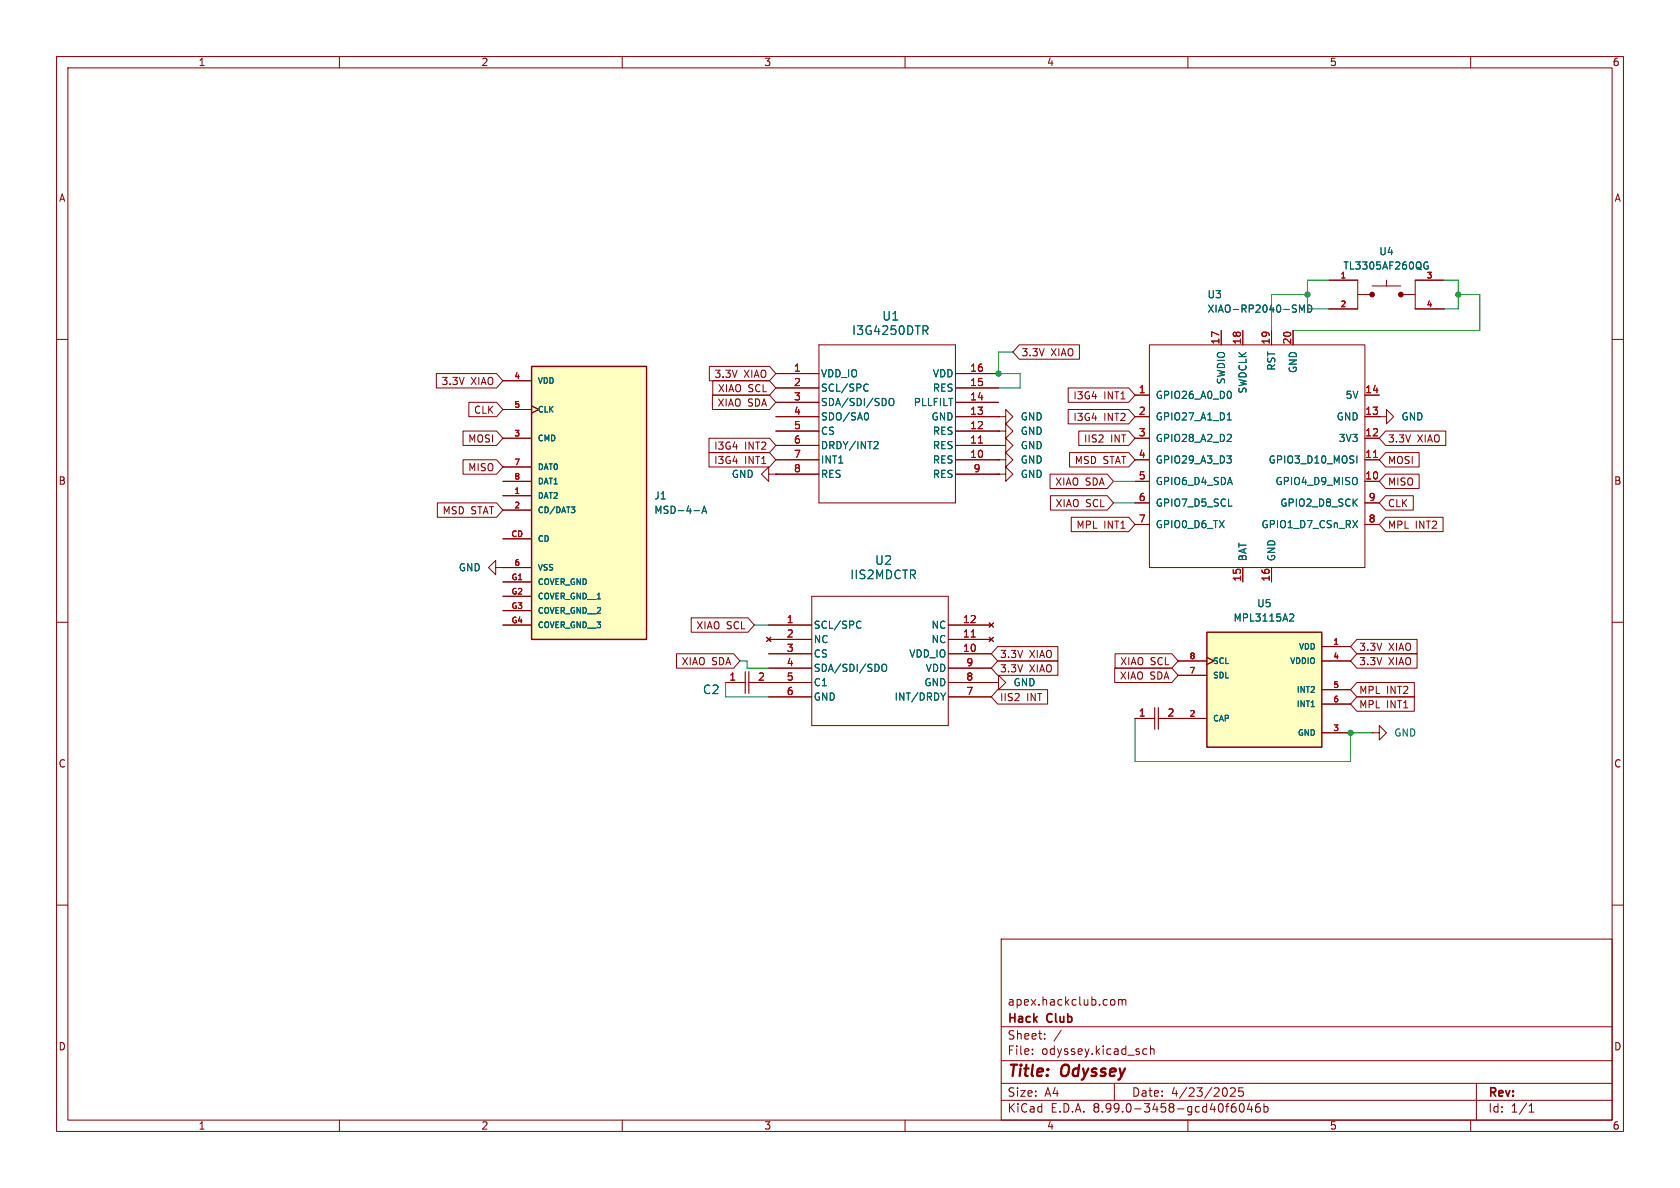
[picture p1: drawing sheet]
<svg xmlns="http://www.w3.org/2000/svg" width="297mm" height="210mm" viewBox="0 0 297 210" stroke-linecap="round" stroke-linejoin="round" font-family="sans-serif">
<g fill="none" stroke="#840000" stroke-width=".18">
<path d="M10 10h277v190h-277zM12 12h273v186h-273zM60 10v2M110 10v2M160 10v2M210 10v2M260 10v2M215.9 58.4v2.6M219.7 58.4v2.6M224.8 58.4v2.6M228.6 58.4v2.6M234.9 49.5h5.1v5.1h-5.1"/>
<path d="M240 52.1h2.6M242.6 50.5h5M245.1 49.5v1M247.6 52.1h2.6M255.3 49.5h-5.1v5.1h5.1M10 60h2M200.7 69.9h2.5M200.7 73.7h2.5M200.7 77.5h2.5M203.2 61h38.1v39.3h-38.1zM241.3 69.9h2.5M241.3 73.7h2.5"/>
<path d="M241.3 77.5h2.5M285 60h2M200.7 81.3h2.5M200.7 85.1h2.5M200.7 88.9h2.5M200.7 92.7h2.5M241.3 81.3h2.5M241.3 85.1h2.5M241.3 88.9h2.5M241.3 92.7h2.5M10 110h2M219.7 100.3v2.6"/>
<path d="M224.8 100.3v2.6M285 110h2M200.7 127h2.5M205.7 127h2.6M10 160h2M177 166h108v32h-108zM196.5 176.8l.3-.1 .3 .3v.4l-.1 .2h-.5M197.7 176.8l.5-.1 .2 .2M197.7 176.7v1M198.4 176.9l.2-.2 .4 .1v.9M198.4 176.9v.8M285 160h2"/>
<path d="M60 198v2M110 198v2M160 198v2M177 194.5h108M177 191.5h108M177 187.5h108M177 181.5h108M182.5 186.3v.1M182.5 185.5v.1M184.7 183.6v.1M184.7 182.8v.1M187.6 182.1l-1.3 2"/>
<path d="M197 191.5v3M202.2 186.3h.5M202.2 185.5h.5M203.4 185.5l.2-.1 .4 .1v.9M203.4 184.9v1.5M210 198v2M216.9 192.6v.9M217.5 192.4l.6-.1 .2 .1 .1 .3-.9 1.1h.9M217.8 195.7h.4l.3 .3-.1 .5h-.6M218.4 195.1l-.5 .1M219.2 195.2l.3-.1a.81 .81 0 0 1 .5 .6 .81 .81 0 0 1-.3 .8l-.1 .1a.81 .81 0 0 1-.4-1.4zM219.7 192.3h-.7v.7l.2-.1h.5l.1 .3-.1 .5-.2 .1-.5-.1"/>
<path d="M220.9 195l-.4 1.1h1M221.2 195.6v1M222.7 195.1a.59 .59 0 0 0-.7 .6v.6l.1 .2 .4 .1 .2-.1 .1-.5-.1-.3h-.5l-.2 .3M223.5 195.7l.4-.1 .3 .3v.4l-.2 .2h-.5M223.5 195.1v1.5M260 198v2M261 191.5v6.5M270.3 196.6h.9M270.3 195.5l.4-.4v1.5"/>
</g>
<path d="M229.7 55.2v-1.3l.5 .9 .4-.9v1.3M231.2 53.9a.64 .64 0 0 1 .7 .7 .64 .64 0 0 1-.7 .6zM252.2 47h.3l-.1 .5-.3 .1-.3-.2M252.4 46.4l-.3-.1-.3 .2M217 74.2h.7M217.2 73.2l.1-.2v1.2M217.4 76.8l.3 .2-.1 .3-.7 .7h.8M217.5 69.2l.2 .4-.2 .8M216.9 80.6h.8l-.4 .5M217.4 81.1l.3 .2v.3l-.3 .3M239.9 80.6v1.3" fill="none" stroke="#006464" stroke-width=".18"/>
<path d="M242.8 80.9h.7" fill="none" stroke="#a90000" stroke-width=".18"/>
<g fill="none" stroke="#840000" stroke-width=".51">
<circle cx="242.6" cy="52.1" r=".25"/>
<circle cx="247.6" cy="52.1" r=".25"/>
</g>
<path d="M203.2 127h.9M204.1 125.1v3.8M204.8 127h.9M204.8 125.1v3.8" fill="none" stroke="#840000" stroke-width=".2"/>
<path d="M94 64.8h20.3v48.2h-20.3z" fill="#ffffc2"/>
<path d="M94 64.8h20.3v48.2h-20.3z" fill="none" stroke="#840000" stroke-width=".25"/>
<g fill="none" stroke="#840000" stroke-width=".18">
<path d="M88.9 67.3h5.1M88.9 72.4h5.1M88.9 77.5h5.1M94 71.8l1.2 .6-1.2 .6M137.2 66h7.6M137.2 68.6h7.6M137.2 71.1h7.6M137.2 73.7h7.6M137.2 76.2h7.6M137.2 78.7h7.6M144.8 61h24.1v27.9h-24.1zM168.9 66h7.6"/>
<path d="M168.9 68.6h7.6M168.9 71.1h7.6M168.9 73.7h7.6M168.9 76.2h7.6M168.9 78.7h7.6M243.8 73.7h1.3v-1.3l1.3 1.3-1.3 1.2v-1.2M243.8 73.7h.1M88.9 82.6h5.1M88.9 85.1h5.1M88.9 87.6h5.1M88.9 90.2h5.1M88.9 95.3h5.1"/>
<path d="M137.2 81.3h7.6M137.2 83.8h7.6M168.9 81.3h7.6M168.9 83.8h7.6M87.6 100.3v-1.2l-1.2 1.2 1.2 1.3v-1.3h1.3M88.9 100.3h.1M88.9 100.3h5.1M88.9 102.9h5.1M88.9 105.4h5.1M88.9 108h5.1M88.9 110.5h5.1M242.6 129.5h1.2v-1.2l1.3 1.2-1.3 1.3v-1.3"/>
<path d="M242.6 129.5h.1"/>
</g>
<path d="M163.2 57.6h.6l.2 .3-.1 .4-.7 .1M163.5 58.4l.5 .7M153.1 67.9l.4 .1M153.2 73a.79 .79 0 0 1 0 1.2M153.5 69l-.4 .2M154.7 78l.4 .1 .1 .3-.8 .9h.8M157.2 70.6l.3-.2a.43 .43 0 0 1 .5 .5v.4a.42 .42 0 0 1-.4 .4 .42 .42 0 0 1-.4-.4zM101 89.6h.6l-.3 .4M101.4 90l.2 .2v.2l-.2 .2M122.7 90.3h1M124.1 90.7l.4-1.2 .4 1.2M124.2 90.4h.6" fill="none" stroke="#006464" stroke-width=".18"/>
<path d="M173 78.3h.7" fill="none" stroke="#a90000" stroke-width=".18"/>
<path d="M213.4 111.8h20.3v20.3h-20.3z" fill="#ffffc2"/>
<path d="M213.4 111.8h20.3v20.3h-20.3z" fill="none" stroke="#840000" stroke-width=".25"/>
<g fill="none" stroke="#840000" stroke-width=".18">
<path d="M215.9 58.4v2.6M219.7 58.4v2.6M224.8 58.4v2.6M228.6 58.4v2.6M234.9 49.5h5.1M234.9 54.6h5.1M250.2 49.5h5.1M250.2 54.6h5.1M77.1 66h10.7l1.1 1.3-1.1 1.3h-10.7zM81.9 76.2h5.9l1.1 1.3-1.1 1.2h-5.9zM82.9 71.1h4.9l1.1 1.3-1.1 1.3h-4.9zM88.9 77.5h5.1"/>
<path d="M88.9 67.3h5.1M88.9 72.4h5.1M94 71.8l1.2 .6-1.2 .6M125.3 77.5h10.7l1.2 1.2-1.2 1.3h-10.7zM125.4 64.8h10.6l1.2 1.2-1.2 1.3h-10.6zM125.9 69.8h10.1l1.2 1.3-1.2 1.3h-10.1zM126 67.3h10l1.2 1.3-1.2 1.3h-10zM137.2 73.7h7.6M137.2 66h7.6M137.2 68.6h7.6M137.2 71.1h7.6M137.2 76.2h7.6"/>
<path d="M137.2 78.7h7.6M168.9 73.7h7.6M168.9 66h7.6M168.9 68.6h7.6M168.9 71.1h7.6M168.9 76.2h7.6M168.9 78.7h7.6M176.5 73.7h1.3v-1.3l1.3 1.3-1.3 1.2v-1.2M176.5 73.7h.1M176.5 78.7h1.3v-1.2l1.3 1.2-1.3 1.3v-1.3M176.5 78.7h.1M176.5 76.2h1.3v-1.3l1.3 1.3-1.3 1.3v-1.3"/>
<path d="M176.5 76.2h.1M180.2 61h10.6v2.5h-10.6l-1.1-1.3zM188.8 72.4h10.7l1.2 1.3-1.2 1.2h-10.7zM188.8 68.6h10.7l1.2 1.3-1.2 1.2h-10.7zM190.7 76.2h8.8l1.2 1.3-1.2 1.2h-8.8zM200.7 69.9h2.5M200.7 73.7h2.5M200.7 77.5h2.5M241.3 69.9h2.5M241.3 73.7h2.5M241.3 77.5h2.5M243.8 73.7h.1"/>
<path d="M245 76.2h10.6v2.5h-10.6l-1.2-1.2zM77.3 88.9h10.5l1.1 1.3-1.1 1.2h-10.5zM81.9 81.3h5.9l1.1 1.3-1.1 1.2h-5.9zM88.9 85.1h5.1M88.9 82.6h5.1M88.9 87.6h5.1M88.9 90.2h5.1M88.9 95.3h5.1M125.3 80h10.7l1.2 1.3-1.2 1.3h-10.7zM135.9 83.8v-1.2l-1.3 1.2 1.3 1.3v-1.3h1.3M137.2 83.8h.1M137.2 81.3h7.6"/>
<path d="M137.2 83.8h7.6M168.9 81.3h7.6M168.9 83.8h7.6M176.5 81.3h1.3v-1.3l1.3 1.3-1.3 1.3v-1.3M176.5 81.3h.1M176.5 83.8h1.3v-1.2l1.3 1.2-1.3 1.3v-1.3M176.5 83.8h.1M185.6 83.8h10.1l1.1 1.3-1.1 1.3h-10.1zM185.7 87.6h10l1.1 1.3-1.1 1.3h-10zM189.1 80h10.4l1.2 1.3-1.2 1.3h-10.4zM189.4 91.4h10.1l1.2 1.3-1.2 1.3h-10.1zM200.7 81.3h2.5"/>
<path d="M200.7 85.1h2.5M200.7 88.9h2.5M200.7 92.7h2.5M241.3 81.3h2.5M241.3 85.1h2.5M241.3 88.9h2.5M241.3 92.7h2.5M245 91.4h10.1v2.6h-10.1l-1.2-1.3zM245 83.8h5.9v2.6h-5.9l-1.2-1.3zM245 80h5.9v2.6h-5.9l-1.2-1.3zM245 87.6h4.9v2.6h-4.9l-1.2-1.3zM88.9 100.3h.1"/>
<path d="M88.9 105.4h5.1M88.9 110.5h5.1M88.9 100.3h5.1M88.9 102.9h5.1M88.9 108h5.1M119.6 115.6h10.1l1.1 1.2-1.1 1.3h-10.1zM122.2 109.2h10l1.1 1.3-1.1 1.3h-10zM135.5 112.6l.8 .8M135.9 110.5h7.6M135.9 113h7.6M135.9 115.6h7.6M135.9 118.1h7.6"/>
<path d="M136.3 112.6l-.8 .8M143.5 105.4h24.1v22.9h-24.1zM167.6 110.5h7.7M167.6 113h7.7M167.6 115.6h7.7M167.6 118.1h7.7M174.9 110.1l.7 .8M174.9 112.6l.7 .8M175.6 110.1l-.7 .8M175.6 112.6l-.7 .8M176.4 114.3h10.6v2.5h-10.6l-1.1-1.2zM176.4 116.8h10.6v2.6h-10.6l-1.1-1.3z"/>
<path d="M197.1 118.1h10.1l1.1 1.3-1.1 1.3h-10.1zM197.1 115.6h10.1l1.1 1.2-1.1 1.3h-10.1zM208.3 116.8h5.1M208.3 119.4h5.1M213.4 116.2l1.2 .6-1.2 .7M219.7 100.3v2.6M224.8 100.3v2.6M233.7 116.8h5.1M233.7 114.3h5.1M239.9 113h10.6v2.6h-10.6l-1.1-1.3zM239.9 115.6h10.6v2.5h-10.6l-1.1-1.3zM128.3 120.7h2.5"/>
<path d="M133.3 120.7h10.2M135.9 123.2h7.6M167.6 120.7h7.7M167.6 123.2h7.7M175.3 120.7h1.2v-1.3l1.3 1.3-1.3 1.2v-1.2M175.3 120.7h.1M176.4 121.9h8.8v2.6h-8.8l-1.1-1.3zM200.7 127h2.5M205.7 127h7.7M233.7 121.9h5.1M233.7 124.5h5.1M233.7 129.5h5.1"/>
<path d="M239.9 123.2h10.1v2.5h-10.1l-1.1-1.2zM239.9 120.6h10.1v2.6h-10.1l-1.1-1.3z"/>
</g>
<g fill="none" stroke="#006464" stroke-width=".18">
<path d="M163.2 57.6h.6l.2 .3-.1 .4-.7 .1M163.5 58.4l.5 .7M229.7 55.2v-1.3l.5 .9 .4-.9v1.3M231.2 53.9a.64 .64 0 0 1 .7 .7 .64 .64 0 0 1-.7 .6zM252.2 47h.3l-.1 .5-.3 .1-.3-.2M252.4 46.4l-.3-.1-.3 .2M153.1 67.9l.4 .1M153.2 73a.79 .79 0 0 1 0 1.2M153.5 69l-.4 .2M154.7 78l.4 .1 .1 .3-.8 .9h.8M157.2 70.6l.3-.2a.43 .43 0 0 1 .5 .5v.4a.42 .42 0 0 1-.4 .4 .42 .42 0 0 1-.4-.4zM217 74.2h.7"/>
<path d="M217.2 73.2l.1-.2v1.2M217.4 76.8l.3 .2-.1 .3-.7 .7h.8M217.5 69.2l.2 .4-.2 .8M101 89.6h.6l-.3 .4M101.4 90l.2 .2v.2l-.2 .2M122.7 90.3h1M124.1 90.7l.4-1.2 .4 1.2M124.2 90.4h.6M216.9 80.6h.8l-.4 .5M217.4 81.1l.3 .2v.3l-.3 .3M239.9 80.6v1.3M151.8 109.8l.4 .1"/>
<path d="M152.2 110.9l-.4 .2M156 117.6l.2-.2a.43 .43 0 0 1 .5 .4v.5a.42 .42 0 0 1-.4 .4 .42 .42 0 0 1-.4-.4zM228.2 108.5l.4 .1 .1 .3-.8 .9h.8M167.2 122.5l-.5 .7"/>
</g>
<path d="M131.7 118.7v3.9M132.4 118.7v3.9M130.8 120.7h.9M132.4 120.7h.9" fill="none" stroke="#840000" stroke-width=".2"/>
<path d="M173 78.3h.7M242.8 80.9h.7M171.7 112.6h.7" fill="none" stroke="#a90000" stroke-width=".18"/>
<path d="M231.1 52.1h-6.3v6.3M234.9 49.5h-3.8v5.1h3.8M255.3 49.5h2.5v5.1h-2.5M257.8 52.1h3.8v6.3h-33M179.1 62.2h-2.6v3.8h3.8v2.6h-3.8M196.8 88.9h3.9M196.8 85.1h3.9M130.8 116.8h1.3v1.3h3.8M133.3 110.5h2.6M128.3 120.7v2.5h7.6M200.7 127v7.6h38.1v-5.1h3.8" fill="none" stroke="#009600" stroke-width=".18"/>
<g fill="#009600" stroke="#009600" stroke-width=".18">
<circle cx="231.1" cy="52.1" r=".46"/>
<circle cx="238.8" cy="129.5" r=".46"/>
<circle cx="257.8" cy="52.1" r=".46"/>
<circle cx="176.5" cy="66" r=".46"/>
</g>
<g font-size="2.8" fill="#840000">
<text x="178" y="190.9">Title:</text>
<text x="187.7" y="190.9">Odyssey</text>
</g>
<g font-size="2.1" fill="#006464">
<text x="150.5" y="59.4">I3G4250DTR</text>
<text x="155.9" y="56.9">U1</text>
<text x="154.6" y="100.1">U2</text>
<text x="150.2" y="102.6">IIS2MDCTR</text>
<text x="124.2" y="122.9">C2</text>
</g>
<g font-size="2.1" fill="#840000">
<text x="178" y="178">apex.hackclub.com</text>
<text x="178" y="184">Sheet:</text>
<text x="178" y="181.2">Hack</text>
<text x="185.2" y="181.2">Club</text>
<text x="178" y="186.7">File:</text>
<text x="184.1" y="186.7">odyssey.kicad_sch</text>
<text x="178" y="196.9">KiCad</text>
<text x="178" y="194.1">Size:</text>
<text x="184.7" y="194.1">A4</text>
<text x="185.7" y="196.9">E.D.A.</text>
<text x="193.3" y="196.9">8.99.0-3458-gcd40f6046b</text>
<text x="200" y="194.1">Date:</text>
<text x="207" y="194.1">4/23/2025</text>
<text x="263" y="194.3">Rev:</text>
<text x="263" y="196.9">Id:</text>
<text x="267.1" y="196.9">1/1</text>
</g>
<g font-size="1.8" fill="#840000">
<text x="35" y="11.9">1</text>
<text x="85" y="11.9">2</text>
<text x="135" y="11.9">3</text>
<text x="185" y="11.9">4</text>
<text x="235" y="11.9">5</text>
<text x="285" y="11.9">6</text>
<text x="10.3" y="35.9">A</text>
<text x="285.3" y="35.9">A</text>
<text x="180.5" y="63.2">3.3V</text>
<text x="185.8" y="63.2">XIAO</text>
<text x="78" y="68.3">3.3V</text>
<text x="83.2" y="68.3">XIAO</text>
<text x="126.2" y="67">3.3V</text>
<text x="126.8" y="69.5">XIAO SCL</text>
<text x="131.5" y="67">XIAO</text>
<text x="189.7" y="70.8">I3G4</text>
<text x="195.1" y="70.8">INT1</text>
<text x="83.7" y="73.3">CLK</text>
<text x="126.8" y="72.1">XIAO SDA</text>
<text x="189.7" y="74.6">I3G4</text>
<text x="195.1" y="74.6">INT2</text>
<text x="82.7" y="83.5">MISO</text>
<text x="82.7" y="78.4">MOSI</text>
<text x="126.2" y="82.2">I3G4</text>
<text x="126.2" y="79.7">I3G4</text>
<text x="131.6" y="82.2">INT1</text>
<text x="131.6" y="79.7">INT2</text>
<text x="189.9" y="82.2">MSD STAT</text>
<text x="191.5" y="78.4">IIS2</text>
<text x="196.3" y="78.4">INT</text>
<text x="245.3" y="82.2">MOSI</text>
<text x="245.3" y="78.4">3.3V</text>
<text x="250.6" y="78.4">XIAO</text>
<text x="10.3" y="85.9">B</text>
<text x="186.4" y="86">XIAO SDA</text>
<text x="186.5" y="89.9">XIAO SCL</text>
<text x="245.3" y="86">MISO</text>
<text x="245.3" y="89.9">CLK</text>
<text x="285.3" y="85.9">B</text>
<text x="78.1" y="91.1">MSD STAT</text>
<text x="190.2" y="93.7">MPL</text>
<text x="195.1" y="93.7">INT1</text>
<text x="245.3" y="93.7">MPL</text>
<text x="250.2" y="93.7">INT2</text>
<text x="123" y="111.4">XIAO SCL</text>
<text x="120.4" y="117.8">XIAO SDA</text>
<text x="176.7" y="116.5">3.3V</text>
<text x="176.7" y="119.1">3.3V</text>
<text x="182" y="116.5">XIAO</text>
<text x="182" y="119.1">XIAO</text>
<text x="197.9" y="117.8">XIAO SCL</text>
<text x="240.2" y="115.3">3.3V</text>
<text x="240.2" y="117.8">3.3V</text>
<text x="245.5" y="115.3">XIAO</text>
<text x="245.5" y="117.8">XIAO</text>
<text x="176.7" y="124.1">IIS2</text>
<text x="181.5" y="124.1">INT</text>
<text x="197.9" y="120.3">XIAO SDA</text>
<text x="240.2" y="125.4">MPL</text>
<text x="240.2" y="122.9">MPL</text>
<text x="245.1" y="125.4">INT1</text>
<text x="245.1" y="122.9">INT2</text>
<text x="10.3" y="135.9">C</text>
<text x="285.3" y="135.9">C</text>
<text x="10.3" y="185.9">D</text>
<text x="285.3" y="185.9">D</text>
<text x="35" y="199.9">1</text>
<text x="85" y="199.9">2</text>
<text x="135" y="199.9">3</text>
<text x="185" y="199.9">4</text>
<text x="235" y="199.9">5</text>
<text x="285" y="199.9">6</text>
</g>
<g font-size="1.8" fill="#006464">
<text x="237.4" y="47.9">TL3305AF260QG</text>
<text x="243.7" y="45.3">U4</text>
<text x="213.4" y="52.9">U3</text>
<text x="213.4" y="55.5">XIAO-RP2040-SMD</text>
<text x="225.7" y="65.6" transform="rotate(-90 225.7 65.6)">RST</text>
<text x="145" y="66.9">VDD_IO</text>
<text x="145" y="69.4">SCL/SPC</text>
<text x="145" y="72">SDA/SDI/SDO</text>
<text x="161.4" y="72">PLLFILT</text>
<text x="164.8" y="66.9">VDD</text>
<text x="164.8" y="69.4">RES</text>
<text x="204.2" y="70.7">GPIO26_A0_D0</text>
<text x="216.8" y="68" transform="rotate(-90 216.8 68)">SWDIO</text>
<text x="220.6" y="69.7" transform="rotate(-90 220.6 69.7)">SWDCLK</text>
<text x="229.5" y="66" transform="rotate(-90 229.5 66)">GND</text>
<text x="237.8" y="70.7">5V</text>
<text x="145" y="74.5">SDO/SA0</text>
<text x="145" y="77.1">CS</text>
<text x="164.6" y="74.5">GND</text>
<text x="164.8" y="77.1">RES</text>
<text x="180.3" y="74.5">GND</text>
<text x="180.3" y="77.1">GND</text>
<text x="204.2" y="74.5">GPIO27_A1_D1</text>
<text x="236.2" y="74.5">GND</text>
<text x="247.7" y="74.5">GND</text>
<text x="145" y="79.6">DRDY/INT2</text>
<text x="145" y="82.1">INT1</text>
<text x="164.8" y="79.6">RES</text>
<text x="164.8" y="82.1">RES</text>
<text x="180.3" y="79.6">GND</text>
<text x="180.3" y="82.1">GND</text>
<text x="204.2" y="78.3">GPIO28_A2_D2</text>
<text x="204.2" y="82.1">GPIO29_A3_D3</text>
<text x="224.2" y="82.1">GPIO3_D10_MOSI</text>
<text x="236.6" y="78.3">3V3</text>
<text x="115.6" y="88.5">J1</text>
<text x="129.3" y="84.7">GND</text>
<text x="145" y="84.7">RES</text>
<text x="164.8" y="84.7">RES</text>
<text x="180.3" y="84.7">GND</text>
<text x="204.2" y="86">GPIO6_D4_SDA</text>
<text x="204.2" y="89.8">GPIO7_D5_SCL</text>
<text x="225.4" y="86">GPIO4_D9_MISO</text>
<text x="226.2" y="89.8">GPIO2_D8_SCK</text>
<text x="115.6" y="91">MSD-4-A</text>
<text x="204.2" y="93.6">GPIO0_D6_TX</text>
<text x="222.9" y="93.6">GPIO1_D7_CSn_RX</text>
<text x="81" y="101.2">GND</text>
<text x="220.6" y="99.3" transform="rotate(-90 220.6 99.3)">BAT</text>
<text x="225.7" y="99.3" transform="rotate(-90 225.7 99.3)">GND</text>
<text x="222.1" y="107.5">U5</text>
<text x="143.8" y="111.4">SCL/SPC</text>
<text x="143.8" y="113.9">NC</text>
<text x="164.6" y="111.4">NC</text>
<text x="164.6" y="113.9">NC</text>
<text x="218" y="110.1">MPL3115A2</text>
<text x="143.8" y="116.4">CS</text>
<text x="143.8" y="119">SDA/SDI/SDO</text>
<text x="160.7" y="116.4">VDD_IO</text>
<text x="163.6" y="119">VDD</text>
<text x="143.8" y="121.5">C1</text>
<text x="143.8" y="124.1">GND</text>
<text x="158.1" y="124.1">INT/DRDY</text>
<text x="163.3" y="121.5">GND</text>
<text x="179.1" y="121.5">GND</text>
<text x="246.4" y="130.4">GND</text>
</g>
<g font-size="1.8" fill="#a90000">
<text x="140.3" y="65.8">1</text>
<text x="171.4" y="65.8">16</text>
<text x="215.6" y="61" transform="rotate(-90 215.6 61)">17</text>
<text x="219.5" y="61" transform="rotate(-90 219.5 61)">18</text>
<text x="224.5" y="61" transform="rotate(-90 224.5 61)">19</text>
<text x="228.3" y="61" transform="rotate(-90 228.3 61)">20</text>
<text x="140.3" y="68.3">2</text>
<text x="140.3" y="70.9">3</text>
<text x="171.4" y="68.3">15</text>
<text x="171.4" y="70.9">14</text>
<text x="201.2" y="69.6">1</text>
<text x="241.3" y="69.6">14</text>
<text x="140.3" y="73.4">4</text>
<text x="140.3" y="75.9">5</text>
<text x="171.4" y="73.4">13</text>
<text x="171.4" y="75.9">12</text>
<text x="201.2" y="73.4">2</text>
<text x="201.2" y="77.2">3</text>
<text x="241.3" y="73.4">13</text>
<text x="241.3" y="77.2">12</text>
<text x="140.3" y="78.5">6</text>
<text x="140.3" y="81">7</text>
<text x="140.3" y="83.6">8</text>
<text x="171.4" y="78.5">11</text>
<text x="171.4" y="81">10</text>
<text x="172" y="83.6">9</text>
<text x="201.2" y="81">4</text>
<text x="241.3" y="81">11</text>
<text x="201.2" y="84.8">5</text>
<text x="201.2" y="88.6">6</text>
<text x="241.3" y="84.8">10</text>
<text x="241.9" y="88.6">9</text>
<text x="201.2" y="92.5">7</text>
<text x="241.9" y="92.5">8</text>
<text x="219.5" y="102.9" transform="rotate(-90 219.5 102.9)">15</text>
<text x="224.5" y="102.9" transform="rotate(-90 224.5 102.9)">16</text>
<text x="139" y="110.2">1</text>
<text x="139" y="112.8">2</text>
<text x="170.1" y="110.2">12</text>
<text x="170.1" y="112.8">11</text>
<text x="139" y="115.3">3</text>
<text x="139" y="117.9">4</text>
<text x="170.1" y="115.3">10</text>
<text x="170.7" y="117.9">9</text>
<text x="128.8" y="120.4">1</text>
<text x="133.9" y="120.4">2</text>
<text x="139" y="120.4">5</text>
<text x="139" y="122.9">6</text>
<text x="170.7" y="120.4">8</text>
<text x="170.7" y="122.9">7</text>
<text x="201.2" y="126.7">1</text>
<text x="206.3" y="126.7">2</text>
</g>
<g font-size="1.4" fill="#a90000">
<text x="236.9" y="49.3">1</text>
<text x="252.1" y="49.3">3</text>
<text x="236.9" y="54.4">2</text>
<text x="252.1" y="54.4">4</text>
<text x="90.8" y="67.1">4</text>
<text x="90.8" y="72.1">5</text>
<text x="90.8" y="77.2">3</text>
<text x="90.8" y="82.3">7</text>
<text x="90.8" y="84.8">8</text>
<text x="90.8" y="87.4">1</text>
<text x="90.8" y="89.9">2</text>
<text x="90.3" y="95">CD</text>
<text x="90.8" y="100.1">6</text>
<text x="90.3" y="102.6">G1</text>
<text x="90.3" y="105.2">G2</text>
<text x="90.3" y="107.7">G3</text>
<text x="90.3" y="110.2">G4</text>
<text x="210.2" y="116.6">8</text>
<text x="210.2" y="119.1">7</text>
<text x="235.6" y="114">1</text>
<text x="235.6" y="116.6">4</text>
<text x="235.6" y="121.7">5</text>
<text x="235.6" y="124.2">6</text>
<text x="210.2" y="126.7">2</text>
<text x="235.6" y="129.3">3</text>
</g>
<g font-size="1.4" fill="#006464">
<text x="95" y="68">VDD</text>
<text x="95" y="73.1">CLK</text>
<text x="95" y="78.2">CMD</text>
<text x="95" y="83.3">DAT0</text>
<text x="95" y="85.8">DAT1</text>
<text x="95" y="88.4">DAT2</text>
<text x="95" y="90.9">CD/DAT3</text>
<text x="95" y="96">CD</text>
<text x="95" y="101.1">VSS</text>
<text x="95" y="103.6">COVER_GND</text>
<text x="95" y="106.1">COVER_GND__1</text>
<text x="95" y="108.7">COVER_GND__2</text>
<text x="95" y="111.2">COVER_GND__3</text>
<text x="214.4" y="117.6">SCL</text>
<text x="228" y="117.6">VDDIO</text>
<text x="229.5" y="115">VDD</text>
<text x="214.4" y="120.1">SDL</text>
<text x="229.1" y="122.7">INT2</text>
<text x="229.1" y="125.2">INT1</text>
<text x="214.4" y="127.7">CAP</text>
<text x="229.3" y="130.3">GND</text>
</g>
</svg>
